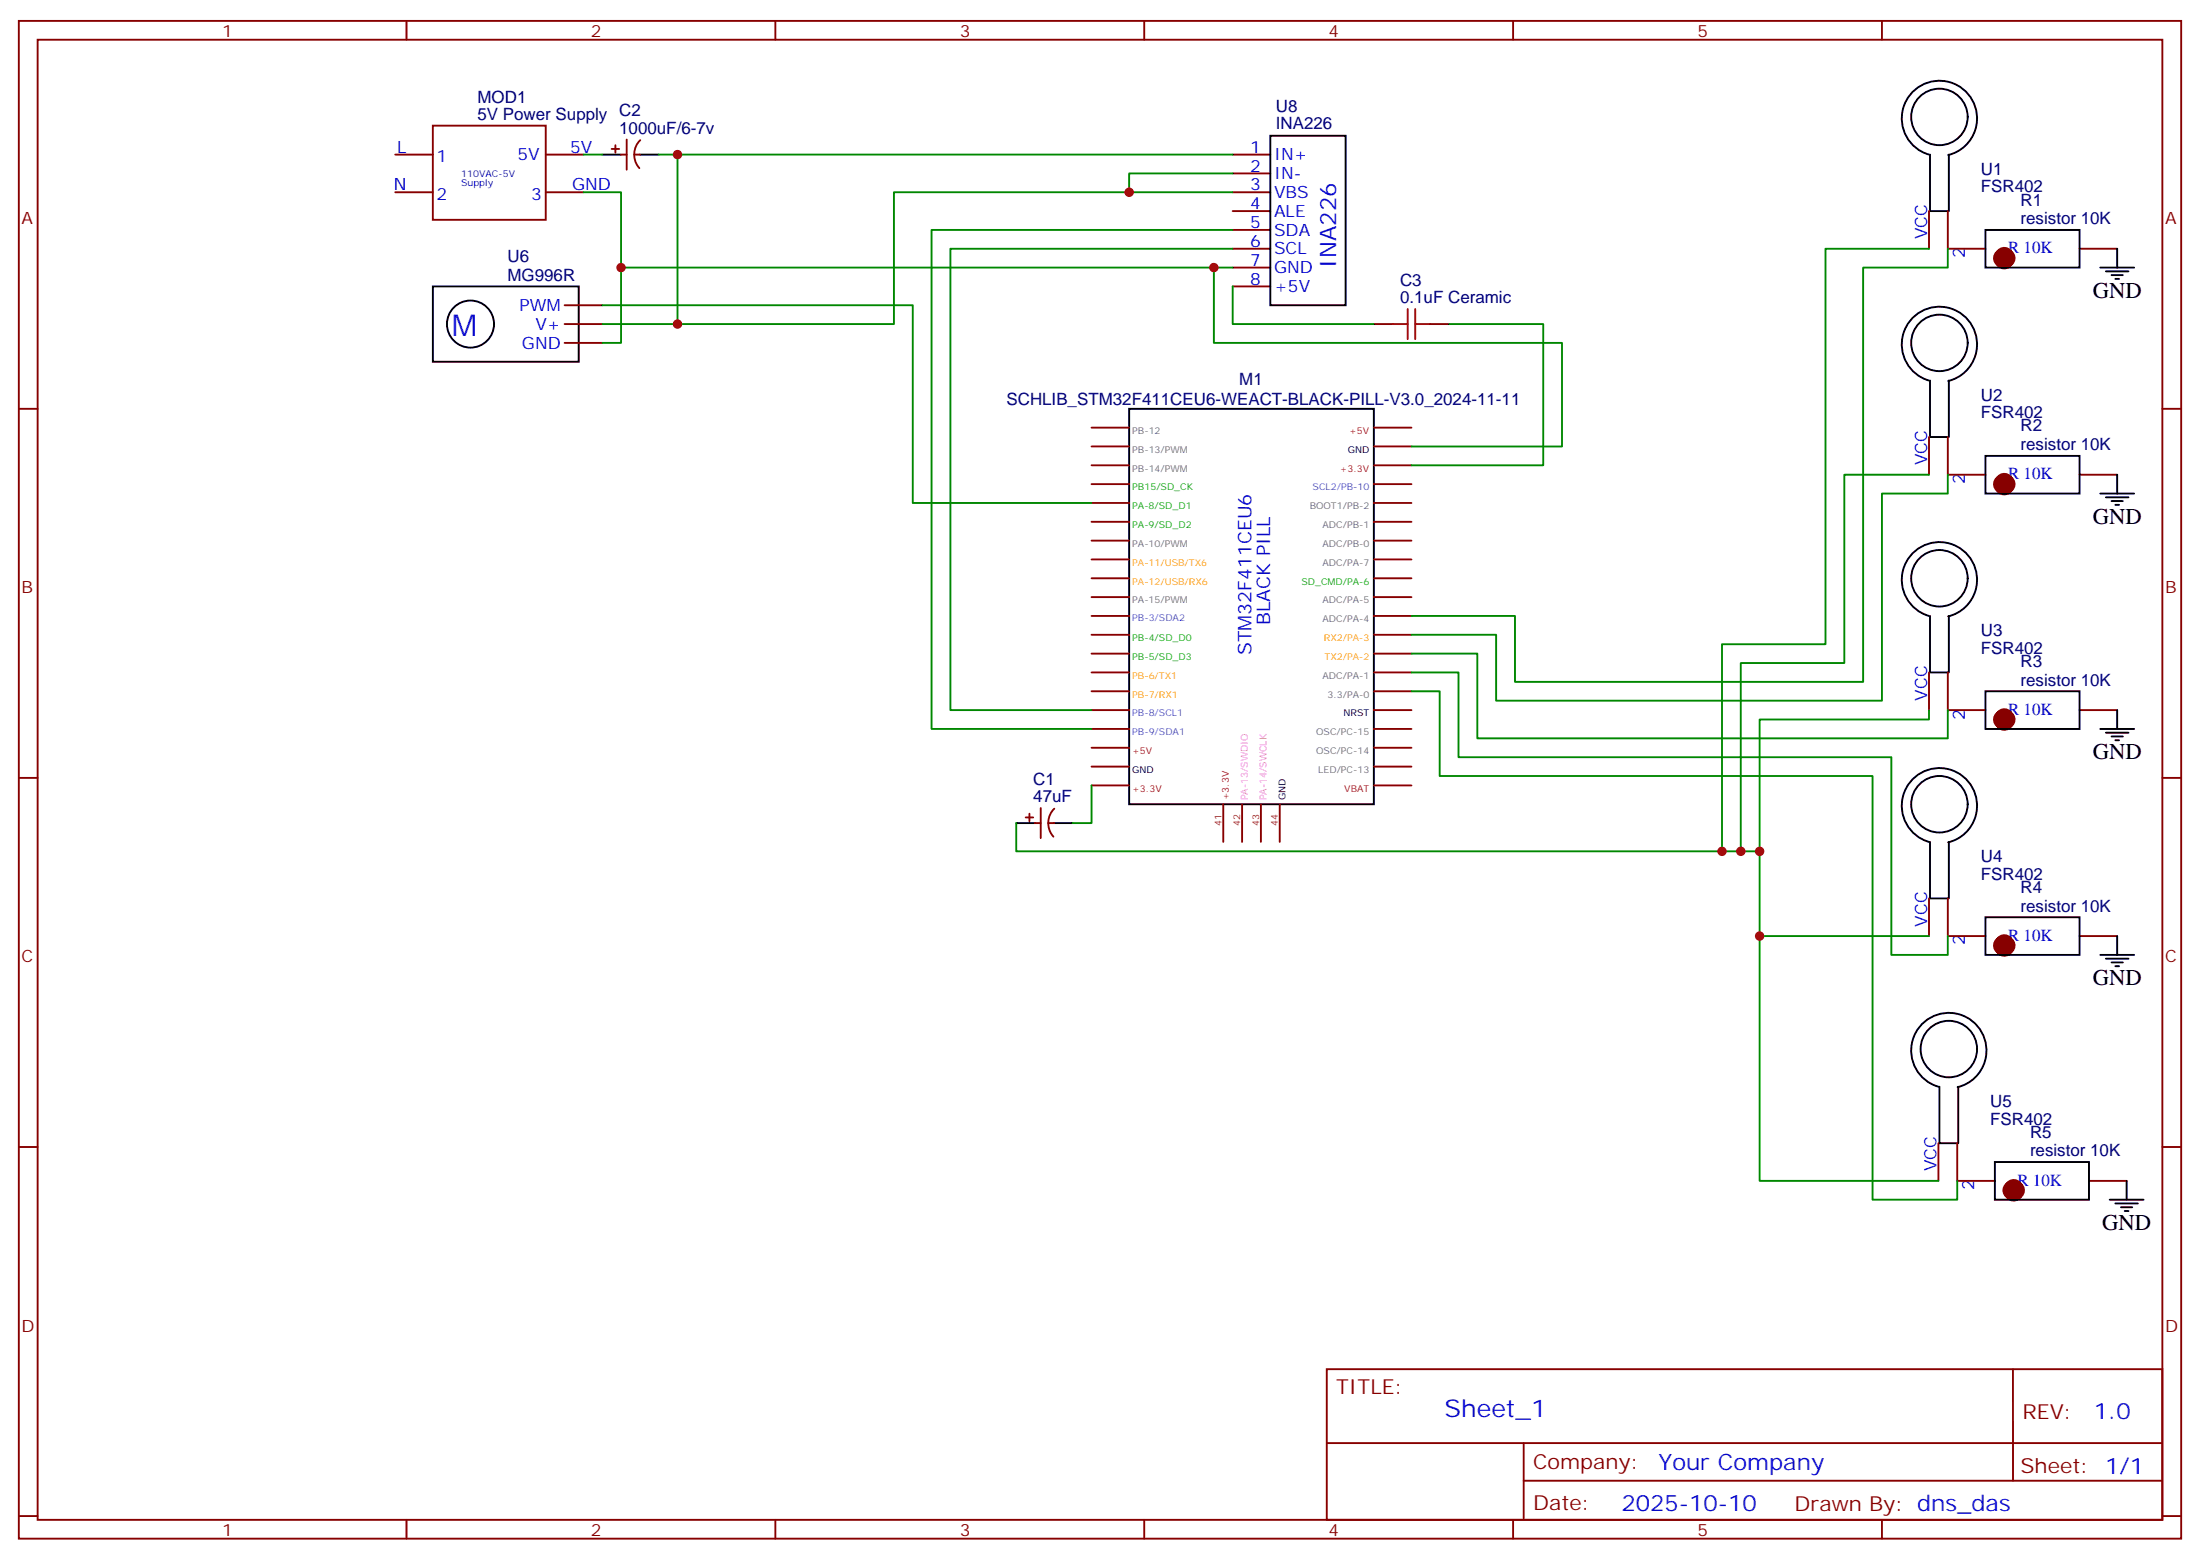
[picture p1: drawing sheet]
<svg xmlns="http://www.w3.org/2000/svg" width="412mm" height="292mm" viewBox="0 0 412 292" stroke-linecap="round" stroke-linejoin="round" font-family="sans-serif">
<g fill="none" stroke="#870000" stroke-width=".35">
<path d="M3.5 3.9h405.4v284.4h-405.4zM7.1 7.4h398.2v277.3h-398.2zM76.2 3.9v3.5M145.3 3.9v3.5M214.5 3.9v3.5M283.6 3.9v3.5M352.8 3.9v3.5M361.6 39.5v7.1M365.1 39.5v7.1h7.1M389.8 46.6h7.1M3.5 76.6h3.6M405.3 76.6h3.6"/>
<path d="M204.6 97.8h7.1M204.6 94.2h7.1M204.6 90.7h7.1M204.6 87.2h7.1M204.6 83.6h7.1M204.6 80.1h7.1M257.5 97.8h7.1M257.5 94.2h7.1M257.5 90.7h7.1M257.5 87.2h7.1M257.5 83.6h7.1M257.5 80.1h7.1"/>
<path d="M361.6 81.9v7M365.1 81.9v7M204.6 118.9h7.1M204.6 115.4h7.1M204.6 111.9h7.1M204.6 108.3h7.1M204.6 104.8h7.1M204.6 101.3h7.1M257.5 118.9h7.1M257.5 115.4h7.1M257.5 111.9h7.1M257.5 108.3h7.1"/>
<path d="M257.5 104.8h7.1M257.5 101.3h7.1M204.6 136.6h7.1M204.6 133h7.1M204.6 129.5h7.1M204.6 126h7.1M204.6 122.4h7.1M257.5 136.6h7.1M257.5 133h7.1M257.5 129.5h7.1M257.5 126h7.1M257.5 122.4h7.1"/>
<path d="M361.6 126v7M365.1 126v7M3.5 145.7h3.6M204.6 147.1h7.1M204.6 143.6h7.1M204.6 140.1h7.1M229.3 150.7v7M232.8 150.7v7M236.4 150.7v7M239.9 150.7v7M257.5 147.1h7.1M257.5 143.6h7.1"/>
<path d="M257.5 140.1h7.1M405.3 145.7h3.6M361.6 168.3v7.1M365.1 168.3v7.1M3.5 214.9h3.6M363.4 214.2v7M366.9 214.2v7M405.3 214.9h3.6M248.7 256.5h156.6v28.2h-156.6zM377.3 256.5v20.9M248.7 270.4h156.5M285.6 277.4h119.6"/>
<path d="M285.6 270.4v14.1M3.5 284h3.6M76.2 284.7v3.6M145.3 284.7v3.6M214.5 284.7v3.6M283.6 284.7v3.6M352.8 284.7v3.6M405.3 284h3.6"/>
</g>
<g fill="none" stroke="#000" stroke-width=".35">
<path d="M361.6 29a7.1 7.1 0 0 1-3.7-11 7.1 7.1 0 0 1 11.5 .3 7.1 7.1 0 0 1-4.2 10.7M361.8 29v10.5h3.5v-10.5M211.7 76.6h45.8v74.1h-45.8zM361.6 71.3a7.1 7.1 0 0 1-3.7-11 7.1 7.1 0 0 1 11.5 .3 7.1 7.1 0 0 1-4.2 10.8M361.8 71.3v10.6h3.5v-10.6M361.6 115.4a7.1 7.1 0 0 1-3.7-11 7.1 7.1 0 0 1 11.5 .3 7.1 7.1 0 0 1-4.2 10.8M361.8 115.4v10.6h3.5v-10.6M361.6 157.7a7.1 7.1 0 0 1-3.7-10.9 7.1 7.1 0 0 1 11.5 .2 7.1 7.1 0 0 1-4.2 10.8M361.8 157.7v10.6h3.5v-10.6M363.4 203.6a7.1 7.1 0 0 1-3.8-11 7.1 7.1 0 0 1 11.6 .3 7.1 7.1 0 0 1-4.2 10.8M363.6 203.6v10.6h3.5v-10.6"/>
<circle cx="363.6" cy="21.9" r="5.3"/>
<circle cx="363.6" cy="64.2" r="5.3"/>
<circle cx="363.6" cy="108.3" r="5.3"/>
<circle cx="363.6" cy="150.7" r="5.3"/>
<circle cx="365.3" cy="196.5" r="5.3"/>
</g>
<path d="M375.7 48v.7zM375.4 48.4h.7z" fill="#00f" stroke="#870000" stroke-width="3.5"/>
<path d="M372.2 43.1h17.6v7h-17.6z" fill="none" stroke="#000" stroke-width=".35"/>
<path d="M365.1 88.9h7.1M389.8 88.9h7.1" fill="none" stroke="#870000" stroke-width=".35"/>
<path d="M375.7 90.3v.8zM375.4 90.7h.7z" fill="#00f" stroke="#870000" stroke-width="3.5"/>
<path d="M372.2 85.4h17.6v7.1h-17.6z" fill="none" stroke="#000" stroke-width=".35"/>
<path d="M365.1 133h7.1M389.8 133h7.1" fill="none" stroke="#870000" stroke-width=".35"/>
<path d="M375.7 134.4v.7zM375.4 134.8h.7z" fill="#00f" stroke="#870000" stroke-width="3.5"/>
<path d="M372.2 129.5h17.6v7.1h-17.6z" fill="none" stroke="#000" stroke-width=".35"/>
<path d="M365.1 175.4h7.1M389.8 175.4h7.1" fill="none" stroke="#870000" stroke-width=".35"/>
<path d="M375.7 176.8v.7zM375.4 177.1h.7z" fill="#00f" stroke="#870000" stroke-width="3.5"/>
<path d="M372.2 171.8h17.6v7.1h-17.6z" fill="none" stroke="#000" stroke-width=".35"/>
<path d="M366.9 221.2h7M391.6 221.2h7" fill="none" stroke="#870000" stroke-width=".35"/>
<path d="M377.5 222.6v.7zM377.1 223h.7z" fill="#00f" stroke="#870000" stroke-width="3.5"/>
<g fill="none" stroke="#000" stroke-width=".35">
<path d="M112.9 29h3.5M119.9 29h3.6M238.1 25.4h14.1v31.8h-14.1zM81.1 53.7h27.4v14.1h-27.4zM393.7 50.1h6.3M394.8 50.8h4.2M395.8 51.5h2.1M396.5 52.2h.7M396.9 46.6v3.5M393.7 92.5h6.3M394.8 93.2h4.2M395.8 93.9h2.1"/>
<path d="M396.5 94.6h.7M396.9 88.9v3.6M393.7 136.6h6.3M394.8 137.3h4.2M395.8 138h2.1M396.5 138.7h.7M396.9 133v3.6M190.5 154.2h3.5M197.6 154.2h3.5M393.7 178.9h6.3M394.8 179.6h4.2M396.9 175.4v3.5"/>
<path d="M395.8 180.3h2.1M396.5 181h.7M373.9 217.7h17.7v7.1h-17.7zM395.5 224.8h6.3M396.5 225.5h4.3M397.6 226.2h2.1M398.3 226.9h.7M398.6 221.2v3.6"/>
<circle cx="88.2" cy="60.7" r="4.4"/>
</g>
<g fill="none" stroke="#870000" stroke-width=".35">
<path d="M74.1 29h7M74.1 36h7M81.1 23.5h21.2v17.7h-21.2zM102.3 29h7.1M102.3 36h7.1M114.7 27.9h1.4M115.4 27.2v1.4M116.4 29h1.1M117.5 26.1v5.7M118.9 29h1M120 26.3a3.8 3.8 0 0 0-.1 5.2M231.1 29h7"/>
<path d="M231.1 32.5h7M231.1 36h7M231.1 39.5h7M105.8 57.2h7.1M231.1 43.1h7M231.1 46.6h7M231.1 50.1h7M231.1 53.7h7M105.8 64.2h7.1M105.8 60.7h7.1M257.5 60.7h3.6M268.1 60.7h3.5"/>
<path d="M192.3 153.1h1.4M193 152.4v1.4M194 154.2h1.1M195.1 151.4v5.6M196.5 154.2h1.1M197.6 151.5a3.8 3.8 0 0 0-.1 5.2"/>
</g>
<path d="M263.9 57.9v5.6M265.3 57.9v5.6M261.1 60.7h2.8M265.3 60.7h2.8" fill="none" stroke="#a10000" stroke-width=".35"/>
<g fill="none" stroke="#008700" stroke-width=".35">
<path d="M109.4 36h7v28.2h-3.5M109.4 29h3.5M123.5 29h3.5v31.7h-14.1M127 29h104.1M231.1 36h-63.5v24.7h-40.6M231.1 32.5h-19.4v3.5M112.9 57.2h58.2v37h33.5M116.4 50.1h111.1M231.1 50.1h-3.6v14.1h65.3v19.4h-28.2M231.1 43.1h-56.5v93.5h30M231.1 46.6h-52.9v86.4h26.4M231.1 53.7v7h26.4"/>
<path d="M361.6 46.6h-19.4v74.1h-19.4v38.8M365.1 46.6v3.5h-15.9v77.6h-65.2v-12.3h-19.4M271.6 60.7h17.7v26.5h-24.7M361.6 88.9h-15.9v35.3h-19.4v35.3M365.1 88.9v3.6h-12.3v38.8h-72.3v-12.4h-15.9M264.6 129.5h5.3v15.9h81.1v79.4h15.9v-3.6M264.6 126h8.8v15.9h81.1v37h10.6v-3.5M264.6 122.4h12.3v15.9h88.2v-5.3M361.6 133v1.8h-31.8v24.7M190.5 154.2v5.3h139.3v61.7h33.6M204.6 147.1v7.1h-3.5M329.8 175.4h31.8"/>
</g>
<g fill="#c00">
<circle cx="329.8" cy="175.4" r=".88"/>
<circle cx="329.8" cy="159.5" r=".88"/>
<circle cx="326.3" cy="159.5" r=".88"/>
<circle cx="322.8" cy="159.5" r=".88"/>
<circle cx="127" cy="60.7" r=".88"/>
<circle cx="211.7" cy="36" r=".88"/>
<circle cx="127" cy="29" r=".88"/>
<circle cx="227.5" cy="50.1" r=".88"/>
<circle cx="116.4" cy="50.1" r=".88"/>
</g>
<text font-size="5.6" fill="#00f" x="84.7" y="62.9">M</text>
<text font-size="4.6" fill="#00f" x="270.8" y="265.5">Sheet_1</text>
<g font-size="4.2" fill="#00f">
<text x="250.5" y="50.1" transform="rotate(-90 250.5 50.1)">INA226</text>
<text x="392.5" y="265.8">1.0</text>
<text x="310.9" y="275.3">Your Company</text>
<text x="304" y="283.1">2025-10-10</text>
</g>
<g font-size="4.2">
<text x="392.3" y="55.8">GND</text>
<text x="392.3" y="98.1">GND</text>
<text x="392.3" y="142.2">GND</text>
<text x="392.3" y="184.5">GND</text>
<text x="394.1" y="230.4">GND</text>
</g>
<g font-size="3.9" fill="#800">
<text x="250.5" y="261.1">TITLE:</text>
<text x="379.1" y="265.8">REV:</text>
<text x="287.4" y="275.3">Company:</text>
<text x="378.7" y="275.9">Sheet: 1/1</text>
<text x="287.4" y="283">Date:</text>
<text x="336.4" y="283.1">Drawn By: dns_das</text>
</g>
<g font-size="3.5" fill="#00f">
<text x="238.1" y="117.2" transform="rotate(-90 238.1 117.2)">BLACK PILL</text>
<text x="234.6" y="122.8" transform="rotate(-90 234.6 122.8)">STM32F411CEU6</text>
</g>
<g font-size="3.2" fill="#800">
<text x="41.6" y="6.9">1</text>
<text x="110.8" y="6.9">2</text>
<text x="179.9" y="6.9">3</text>
<text x="249.1" y="6.9">4</text>
<text x="318.2" y="6.9">5</text>
<text x="4.1" y="42">A</text>
<text x="405.9" y="42">A</text>
<text x="4.1" y="111.2">B</text>
<text x="405.9" y="111.2">B</text>
<text x="4.1" y="180.3">C</text>
<text x="405.9" y="180.3">C</text>
<text x="4.1" y="249.4">D</text>
<text x="405.9" y="249.4">D</text>
<text x="41.6" y="287.7">1</text>
<text x="110.8" y="287.7">2</text>
<text x="179.9" y="287.7">3</text>
<text x="249.1" y="287.7">4</text>
<text x="318.2" y="287.7">5</text>
</g>
<g font-size="3.2" fill="#000080">
<text x="89.5" y="22.5">5V Power Supply C2</text>
<text x="89.5" y="19.2">MOD1</text>
<text x="239.2" y="20.9">U8</text>
<text x="116.1" y="25.1">1000uF/6-7v</text>
<text x="239.2" y="24.2">INA226</text>
<text x="371.3" y="32.7">U1</text>
<text x="371.3" y="36.1">FSR402</text>
<text x="378.8" y="38.5">R1</text>
<text x="378.8" y="42">resistor 10K</text>
<text x="95.1" y="52.6">MG996R</text>
<text x="95.1" y="49.1">U6</text>
<text x="262.5" y="53.6">C3</text>
<text x="262.5" y="56.8">0.1uF Ceramic</text>
<text x="188.7" y="75.8">SCHLIB_STM32F411CEU6-WEACT-BLACK-PILL-V3.0_2024-11-11</text>
<text x="232.3" y="72.2">M1</text>
<text x="371.3" y="75.1">U2</text>
<text x="371.3" y="78.4">FSR402</text>
<text x="378.8" y="80.8">R2</text>
<text x="378.8" y="84.3">resistor 10K</text>
<text x="371.3" y="119.2">U3</text>
<text x="371.3" y="122.5">FSR402</text>
<text x="378.8" y="124.9">R3</text>
<text x="378.8" y="128.4">resistor 10K</text>
<text x="193.7" y="147">C1</text>
<text x="193.7" y="150.3">47uF</text>
<text x="371.3" y="161.5">U4</text>
<text x="371.3" y="164.8">FSR402</text>
<text x="378.8" y="167.3">R4</text>
<text x="378.8" y="170.8">resistor 10K</text>
<text x="373.1" y="207.4">U5</text>
<text x="373.1" y="210.7">FSR402</text>
<text x="380.5" y="213.1">R5</text>
<text x="380.5" y="216.6">resistor 10K</text>
</g>
<g font-size="3.2" fill="#00f">
<text x="74.4" y="28.6">L</text>
<text x="97" y="30">5V</text>
<text x="106.9" y="28.6">5V</text>
<text x="234.3" y="28.6">1</text>
<text x="73.8" y="35.7">N</text>
<text x="81.8" y="30.4">1</text>
<text x="107.2" y="35.7">GND</text>
<text x="234.3" y="32.1">2</text>
<text x="234.3" y="35.7">3</text>
<text x="238.8" y="30">IN+</text>
<text x="238.8" y="33.5">IN-</text>
<text x="81.8" y="37.4">2</text>
<text x="99.6" y="37.4">3</text>
<text x="234.3" y="39.2">4</text>
<text x="238.8" y="37.1">VBS</text>
<text x="238.8" y="40.6">ALE</text>
<text x="234.3" y="42.7">5</text>
<text x="234.3" y="46.2">6</text>
<text x="238.8" y="44.1">SDA</text>
<text x="238.8" y="47.7">SCL</text>
<text x="361.2" y="44.8" transform="rotate(-90 361.2 44.8)">VCC</text>
<text x="376.4" y="47.5">R 10K</text>
<text x="234.3" y="49.8">7</text>
<text x="234.3" y="53.3">8</text>
<text x="238.8" y="51.2">GND</text>
<text x="368.3" y="48.4" transform="rotate(-90 368.3 48.4)">2</text>
<text x="97.4" y="58.2">PWM</text>
<text x="238.8" y="54.7">+5V</text>
<text x="97.8" y="65.3">GND</text>
<text x="100.4" y="61.8">V+</text>
<text x="361.2" y="87.2" transform="rotate(-90 361.2 87.2)">VCC</text>
<text x="376.4" y="89.8">R 10K</text>
<text x="368.3" y="90.7" transform="rotate(-90 368.3 90.7)">2</text>
<text x="361.2" y="131.3" transform="rotate(-90 361.2 131.3)">VCC</text>
<text x="368.3" y="134.8" transform="rotate(-90 368.3 134.8)">2</text>
<text x="376.4" y="133.9">R 10K</text>
<text x="361.2" y="173.6" transform="rotate(-90 361.2 173.6)">VCC</text>
<text x="368.3" y="177.1" transform="rotate(-90 368.3 177.1)">2</text>
<text x="376.4" y="176.2">R 10K</text>
<text x="363" y="219.5" transform="rotate(-90 363 219.5)">VCC</text>
<text x="370.1" y="223" transform="rotate(-90 370.1 223)">2</text>
<text x="378.2" y="222.1">R 10K</text>
</g>
<g font-size="1.8" fill="#00f">
<text x="86.4" y="33.1">110VAC-5V</text>
<text x="86.4" y="34.8">Supply</text>
</g>
<g font-size="1.8" fill="#666">
<text x="212.2" y="81.3">PB-12</text>
<text x="212.2" y="84.8">PB-13/PWM</text>
<text x="212.2" y="88.3">PB-14/PWM</text>
<text x="245.5" y="95.4">BOOT1/PB-2</text>
<text x="247.9" y="98.9">ADC/PB-1</text>
<text x="212.2" y="102.5">PA-10/PWM</text>
<text x="247.9" y="102.5">ADC/PB-0</text>
<text x="247.9" y="106">ADC/PA-7</text>
<text x="212.2" y="113">PA-15/PWM</text>
<text x="247.9" y="113">ADC/PA-5</text>
<text x="247.9" y="116.6">ADC/PA-4</text>
<text x="247.9" y="127.2">ADC/PA-1</text>
<text x="248.8" y="130.7">3.3/PA-0</text>
<text x="246.7" y="137.7">OSC/PC-15</text>
<text x="246.7" y="141.3">OSC/PC-14</text>
<text x="247.1" y="144.8">LED/PC-13</text>
</g>
<g font-size="1.8" fill="#f00">
<text x="252.9" y="81.3">+5V</text>
<text x="251.2" y="88.3">+3.3V</text>
<text x="212.2" y="141.3">+5V</text>
<text x="212.2" y="148.3">+3.3V</text>
<text x="230.4" y="150" transform="rotate(-90 230.4 150)">+3.3V</text>
<text x="252" y="148.3">VBAT</text>
</g>
<g font-size="1.8">
<text x="252.7" y="84.8">GND</text>
<text x="251.9" y="134.2">NRST</text>
<text x="212.2" y="144.8">GND</text>
<text x="240.9" y="150" transform="rotate(-90 240.9 150)">GND</text>
</g>
<g font-size="1.8" fill="#0c0">
<text x="212.2" y="91.9">PB15/SD_CK</text>
<text x="212.2" y="95.4">PA-8/SD_D1</text>
<text x="212.2" y="98.9">PA-9/SD_D2</text>
<text x="243.9" y="109.5">SD_CMD/PA-6</text>
<text x="212.2" y="120.1">PB-4/SD_D0</text>
<text x="212.2" y="123.6">PB-5/SD_D3</text>
</g>
<g font-size="1.8" fill="#06f">
<text x="246" y="91.9">SCL2/PB-10</text>
<text x="212.2" y="116.3">PB-3/SDA2</text>
<text x="212.2" y="134.2">PB-8/SCL1</text>
<text x="212.2" y="137.7">PB-9/SDA1</text>
</g>
<g font-size="1.8" fill="#f90">
<text x="212.2" y="106">PA-11/USB/TX6</text>
<text x="212.2" y="109.5">PA-12/USB/RX6</text>
<text x="248.2" y="120.1">RX2/PA-3</text>
<text x="248.3" y="123.6">TX2/PA-2</text>
<text x="212.2" y="127.2">PB-6/TX1</text>
<text x="212.2" y="130.7">PB-7/RX1</text>
</g>
<g font-size="1.8" fill="#f0f">
<text x="233.9" y="150" transform="rotate(-90 233.9 150)">PA-13/SWDIO</text>
<text x="237.4" y="150" transform="rotate(-90 237.4 150)">PA-14/SWCLK</text>
</g>
<g font-size="1.8" fill="#930">
<text x="229" y="154.7" transform="rotate(-90 229 154.7)">41</text>
<text x="232.5" y="154.7" transform="rotate(-90 232.5 154.7)">42</text>
<text x="236" y="154.7" transform="rotate(-90 236 154.7)">43</text>
<text x="239.5" y="154.7" transform="rotate(-90 239.5 154.7)">44</text>
</g>
</svg>
